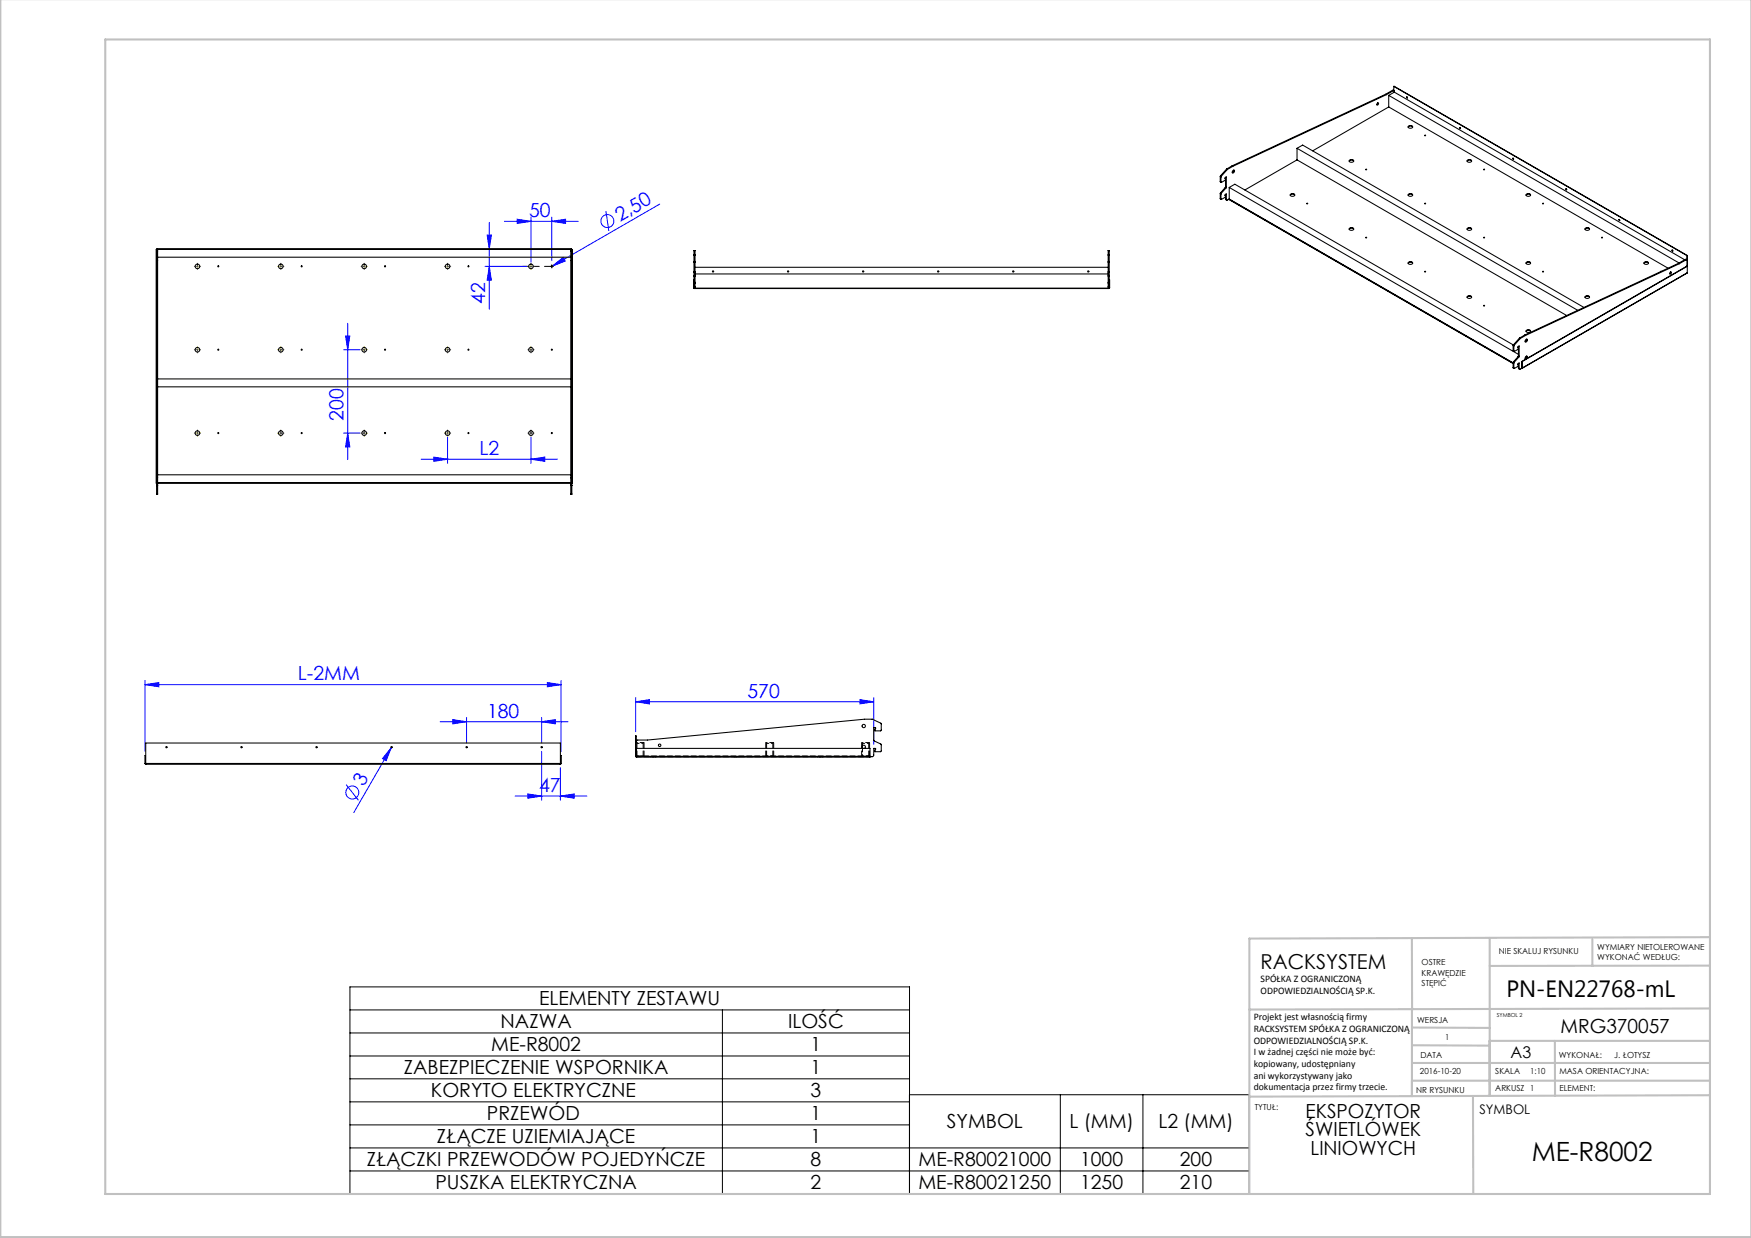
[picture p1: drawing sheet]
<svg xmlns="http://www.w3.org/2000/svg" width="420mm" height="297mm" viewBox="0 0 420 297" stroke-linecap="round" stroke-linejoin="round" font-family="sans-serif">
<g fill="none" stroke="#00f" stroke-width=".24">
<path d="M116.9 56.4h1l-.5 3.3zM117.4 53.4v20.8M121 53.1h17.7M124.1 52.6l3.3 .5-3.3 .5zM127.4 52.1v10.8M132.4 53.1l3.3-.5v1zM132.4 52.1v10.4M145.3 50.7l.7 4.7M158.2 49l-25.7 14.8M83.4 77.6v32.7M116.4 63.9h10M117.4 63.9l.5 3.3h-1z"/>
<path d="M132.5 63.8l2.6-2 .5 .8zM132.5 63.8l-.2 .2M82.4 83.9h4M82.9 80.6h1l-.5 3.3zM82.4 103.9h4M83.4 103.9l.5 3.3h-1zM101 110.2h32.7M104.1 109.7l3.3 .5-3.3 .5zM107.4 104.9v6.3M127.4 110.2l3.3-.5v1zM127.4 104.9v6.3M34.8 164.3l3.3-.6v1.1z"/>
<path d="M34.8 163.3v17M34.8 164.3h99.8M93.8 179.4l-1.2 3.1-.8-.5zM94 179.1l-9.1 15.8M105.6 173.1h30.7M108.6 172.6l3.3 .5-3.3 .6zM111.9 172.1v6.2M129.9 173.1l3.3-.5v1.1zM129.9 172.1v6.2M131.3 163.7l3.3 .6-3.3 .5zM134.6 163.3v17M152.5 168.4l3.3-.5v1z"/>
<path d="M152.5 167.4v8.1M152.5 168.4h57.1M206.3 167.9l3.3 .5-3.3 .5zM209.6 167.4v11.1M83 188.2l3 3.8M123.6 191h17.2M126.6 190.5l3.3 .5-3.3 .5zM129.9 180.3v11.7M134.4 191l3.3-.5v1zM134.4 184.2v7.8"/>
<circle cx="145.7" cy="53" r="1.56"/>
<circle cx="84.5" cy="190.1" r="1.56"/>
</g>
<g fill="none" stroke="#000" stroke-width=".24">
<path d="M132.1 63.9h.5M132.4 63.7v.5M83.9 242.3h134.3M83.9 247.8h134.3M83.9 253.3h134.3M83.9 258.8h134.3M173.3 242.3v44.1M83.9 275.4h215.7M83.9 264.3h134.3M83.9 269.9h134.3M218.1 262.6h81.5v23.8h-215.7v-49.6h134.3v49.6M254.3 262.6v23.8"/>
<path d="M274.1 262.6v23.8M83.9 280.9h215.7"/>
</g>
<path d="M132.4 63.7v-.2M132.4 64.2v.1M132.6 63.9h.1" fill="none" stroke="#000" stroke-width=".24" stroke-dasharray="15.2 1.3 1.3 1.3"/>
<path d="M132.1 63.9h-6.8" fill="none" stroke="#000" stroke-width=".24" stroke-dasharray="15.2 1.3 1.3 1.3" stroke-dashoffset="13.7"/>
<g fill="none" stroke="#808000" stroke-width=".24" stroke-dasharray="15.2 1.3 1.3 1.3">
<path d="M46.9 63.9h-.3M47.4 63.4v-.2M47.4 64.4v.3M47.9 63.9h.2M66.9 63.9h-.3M67.4 63.4v-.2M67.4 64.4v.3M67.9 63.9h.2M86.9 63.9h-.3M87.4 63.4v-.2M87.4 64.4v.3M87.9 63.9h.2"/>
<path d="M106.9 63.9h-.3M107.4 63.4v-.2M107.4 64.4v.3M107.9 63.9h.2M126.9 63.9h-.3M127.4 63.4v-.2M127.4 64.4v.3M127.9 63.9h.2M46.9 83.9h-.3M47.4 83.4v-.2M47.4 84.4v.3M47.9 83.9h.2"/>
<path d="M66.9 83.9h-.3M67.4 83.4v-.2M67.4 84.4v.3M67.9 83.9h.2M86.9 83.9h-.3M87.4 83.4v-.2M87.4 84.4v.3M87.9 83.9h.2M106.9 83.9h-.3M107.4 83.4v-.2M107.4 84.4v.3M107.9 83.9h.2"/>
<path d="M126.9 83.9h-.3M127.4 83.4v-.2M127.4 84.4v.3M127.9 83.9h.2M46.9 103.9h-.3M47.4 103.4v-.2M47.4 104.4v.3M47.9 103.9h.2M66.9 103.9h-.3M67.4 103.4v-.2M67.4 104.4v.3M67.9 103.9h.2"/>
<path d="M86.9 103.9h-.3M87.4 103.4v-.2M87.4 104.4v.3M87.9 103.9h.2M106.9 103.9h-.3M107.4 103.4v-.2M107.4 104.4v.3M107.9 103.9h.2M126.9 103.9h-.3M127.4 103.4v-.2M127.4 104.4v.3M127.9 103.9h.2"/>
</g>
<g fill="none" stroke="#808000" stroke-width=".24">
<path d="M47.1 63.9h.5M47.4 63.7v.5M67.1 63.9h.5M67.4 63.7v.5M87.1 63.9h.5M87.4 63.7v.5M107.1 63.9h.5M107.4 63.7v.5M127.1 63.9h.5M127.4 63.7v.5M47.1 83.9h.5M47.4 83.7v.5"/>
<path d="M67.1 83.9h.5M67.4 83.7v.5M87.1 83.9h.5M87.4 83.7v.5M107.1 83.9h.5M107.4 83.7v.5M127.1 83.9h.5M127.4 83.7v.5M47.1 103.9h.5M47.4 103.7v.5M67.1 103.9h.5M67.4 103.7v.5"/>
<path d="M87.1 103.9h.5M87.4 103.7v.5M107.1 103.9h.5M107.4 103.7v.5M127.1 103.9h.5M127.4 103.7v.5"/>
</g>
<g fill="none" stroke="#c0c0c0" stroke-width=".5">
<path d="M.1 -.1v296.9h419.9M25.2 9.5h385v276.9h-385zM338.7 225.2v37.8M357.3 225v37.9v-13.2M382 225.4v6.3M410.1 224.8l-110.4 .4v61.2M410.1 231.7h-52.8M338.7 259.3h71.5M338.7 255h71.5M338.7 250.8l18.6 .1M338.7 246.5l18.6 .1M357.3 249.7h52.9"/>
<path d="M373 249.7v13.2M410.1 241.9l-110.4 .3M353.3 262.9l.1 23.5M410.2 262.7l-110.5 .4"/>
</g>
<g fill="#00f">
<path d="M132.5 63.8l2.6-2 .5 .8z"/>
<path d="M93.8 179.4l-1.2 3.1-.8-.5z"/>
<path d="M152.5 168.4l3.3-.5v1zM206.3 167.9l3.3 .5-3.3 .5zM124.1 52.6l3.3 .5-3.3 .5zM132.4 53.1l3.3-.5v1zM34.8 164.3l3.3-.6v1.1zM131.3 163.7l3.3 .6-3.3 .5zM126.6 190.5l3.3 .5-3.3 .5zM134.4 191l3.3-.5v1z"/>
<path d="M108.6 172.6l3.3 .5-3.3 .6zM129.9 173.1l3.3-.5v1.1z"/>
<path d="M104.1 109.7l3.3 .5-3.3 .5zM127.4 110.2l3.3-.5v1z"/>
<path d="M82.9 80.6h1l-.5 3.3zM83.4 103.9l.5 3.3h-1zM116.9 56.4h1l-.5 3.3zM117.4 63.9l.5 3.3h-1z"/>
</g>
<g fill="none" stroke="#000" stroke-width=".25">
<path d="M295.5 39.8l.2 .1M295.5 39.8l-1.3 .7M295.7 39.9l-1.3 .7M311.1 35.6l67.3 38.8M311.1 38.4l64.7 37.3M311.1 35.6v2.8M311.1 35.6l1.4-.8 67.4 39M311.1 38.4l-12.5 7.2M323.6 38.7l.6-.3 .5 .3M323.7 38.5l.2-.2a.42 .42 0 0 1 .5 0 .42 .42 0 0 1 .1 .5l-.1 .1a.45 .45 0 0 1-.5 .1 .45 .45 0 0 1-.2-.5zM330.4 24.7h.1a.23 .23 0 0 1 .1 .3 .23 .23 0 0 1-.4 .1zM330.5 24.7h.1"/>
<path d="M330.5 24.7l-.3 .4M332.4 22.6l.1 .1M332.4 22.6l-36.9 17.2M332.5 22.7l-36.8 17.2M333.1 22.9l69.7 40.2M333.1 25.7l67 38.6M333.1 22.9v2.8M333.1 25.7l-18.2 10.5M334 21.7l.4 .1M334 21.7l.2 .1M334 21.7l-1.6 .9M334.2 21.8h.2v.3"/>
<path d="M334.2 21.8l-1.7 .9M334.3 20.7l70.3 40.6M334.3 20.7l70.4 40.6M334.3 20.7v1M334.4 22.1l69.7 40.2M334.4 22.1l-1.3 .8M337.4 23.3l.2 .2zM337.5 23.3l.1 .2M337.5 23.2v.1M337.8 30.5l.5-.3 .5 .3M337.8 30.3l.2-.1a.42 .42 0 0 1 .6-.1 .42 .42 0 0 1 .1 .6h-.1a.45 .45 0 0 1-.6 .1 .45 .45 0 0 1-.2-.5zM341.7 32.5h.3z"/>
<path d="M341.7 32.5h.2M350.2 30.6l.1 .3zM350.2 30.6l.1 .2M351.9 38.7l.5-.3 .6 .3M352 38.5l.2-.2a.42 .42 0 0 1 .5 0 .42 .42 0 0 1 .1 .5l-.1 .1a.45 .45 0 0 1-.5 .1 .45 .45 0 0 1-.2-.5zM362.9 37.9l.1 .3zM362.9 38l.2 .2M362.9 37.9v.1M37.6 59.9v56M37.6 59.8h99.5M37.8 59.8v.4M136.9 59.8v.4"/>
<path d="M137.2 59.9v56M292.7 43.6l.2 .2M292.7 47.6l.2 .2M292.7 43.6l.2 .1M292.7 47.6l.2 .1M292.7 42.4l.2 .1M292.7 42.4v1.2M292.7 46.4v1.2M292.7 46.4l.2 .1M292.8 42.2l-.1 .2M292.8 46.2l-.1 .2M292.8 42.2l.1 .1"/>
<path d="M292.8 46.2l.1 .2M292.9 42.5v1.2M292.9 46.5v1.2M292.9 42.3v.2M292.9 46.4v.1M293.9 45l.2 .1M293.9 45l-1.1 1.2M293.9 47l-.1-.2 .3-.3v1.3M293.9 47.3l-.9 .5-.1-.1M293.9 42.9l-.1-.2 .3-.3v2.5M293.9 43.2l-.9 .6-.1-.1M294 44.8l-.1 .2"/>
<path d="M294 47.7l.2 .3M294 42.5v2.3M294 46.6v1.1M294 44.8l.1 .1M294 47.7l.1 .1M294.1 45.1l-1.2 1.3M294.1 44.9v.2M294.2 40.6l.2 .1M294.2 40.6l-1.4 1.6M294.2 40.5v.1M294.2 40.5l.2 .1M294.4 40.7l-1.5 1.6"/>
<path d="M294.4 40.6v.1M294.7 47.8l68.2 39.4M294.8 47.8l68.1 39.3M294.8 47.7l-.5 .3-.2-.2M294.8 45l69.4 40M294.8 47.7l68.1 39.4M294.8 45v2.7M294.8 45l1.4-.8 66.8 38.6M295.8 40.9a.22 .22 0 0 1 .3 0 .22 .22 0 0 1 0 .3 .26 .26 0 0 1-.3 .3 .26 .26 0 0 1-.2-.2zM295.9 40.8l-.1 .4-.2 .2M309.5 46.8l.5-.3 .6 .3M309.5 46.6l.2-.1a.42 .42 0 0 1 .6 0 .42 .42 0 0 1 .1 .5l-.1 .1a.45 .45 0 0 1-.5 0 .45 .45 0 0 1-.3-.5z"/>
<path d="M313.4 48.8h.3zM313.4 48.9h.3M323.6 55l.6-.3 .5 .3M323.7 54.8l.2-.1a.42 .42 0 0 1 .5-.1 .42 .42 0 0 1 .1 .6h-.1a.45 .45 0 0 1-.5 .1 .45 .45 0 0 1-.2-.5zM327.6 57h.2zM327.6 40.6l.2 .1zM327.6 57h.2M327.6 40.7h.2M337.8 46.8l.5-.3 .5 .3M337.8 46.6l.2-.1a.42 .42 0 0 1 .6 0 .42 .42 0 0 1 .1 .5l-.1 .1a.45 .45 0 0 1-.6 0 .45 .45 0 0 1-.2-.5zM341.7 48.8h.3zM341.7 48.9h.2"/>
<path d="M351.9 55l.5-.3 .6 .3M352 54.8l.2-.1a.42 .42 0 0 1 .5-.1 .42 .42 0 0 1 .1 .6h-.1a.45 .45 0 0 1-.5 .1 .45 .45 0 0 1-.2-.5zM355.9 57h.2zM355.9 40.6l.2 .1zM355.9 57h.2M355.9 40.7h.2M366 46.8l.6-.3 .5 .3M366.1 46.6l.2-.1a.42 .42 0 0 1 .6 0 .42 .42 0 0 1 .1 .5l-.1 .1a.45 .45 0 0 1-.6 0 .45 .45 0 0 1-.2-.5zM370 48.8h.2zM370 48.9h.2M375.6 45.3l.2 .3zM375.7 45.3l.1 .2"/>
<path d="M380.2 55l.5-.3 .6 .3M380.2 54.8l.4-.2a.37 .37 0 0 1 .5 .1 .37 .37 0 0 1-.1 .5 .45 .45 0 0 1-.5 .1 .45 .45 0 0 1-.3-.5zM384.1 57h.3zM384.2 57h.2M388.3 52.6l.2 .3zM388.4 52.7l.1 .2M388.4 52.6v.1M401.1 60l.1 .3zM401.1 60l.1 .2M37.6 60.2v-.4h99.6v.4M37.6 62.5h.2M37.6 60.2v56.2"/>
<path d="M37.6 60.2h.2M37.8 61.7h99.1M37.8 60.2v56.2M136.9 62.5h.3M136.9 60.2h.3M136.9 60.2v56.2M137.2 60.2v56.2M166.4 69l.2 .2M166.4 69h.1M166.5 61.1v.2M166.5 62.7v.2M166.5 66.1v.2"/>
<path d="M166.5 67.7v.2M166.5 65.2v.1M166.5 68.7v.4h99.6v-.4M166.5 60.1h.1M166.5 61.1h.2M166.5 61.3h.2M166.5 62.7h.2M166.5 62.9h.2M166.5 60.1v1M166.5 61.3v1.4M166.5 62.9v2.3M166.5 65.3v.8"/>
<path d="M166.5 66.3v1.4M166.5 67.9v.8M166.5 66.1h.2M166.5 66.3h.2M166.5 67.7h.2M166.5 67.9h.2M166.5 60.1h.2M166.5 65.3h.2M166.5 65.2h.2M166.5 68.7h.2M166.5 67.1l-.1 1.9M166.6 69.1v.1"/>
<path d="M166.6 69.2h99.4M166.7 61.1v.2M166.7 62.7v.2M166.7 66.1v.2M166.7 67.7v.2M166.7 65.2v.1M166.7 68.7v.4M166.7 60.1h.1M166.7 65.7h99.1M166.7 60.1v1M166.7 61.3v1.4M166.7 62.9v2.3"/>
<path d="M166.7 65.3v.8M166.7 66.3v1.4M166.7 67.9v.8M166.7 64.1h99.1M265.8 61.1v.2M265.8 62.7v.2M265.8 66.1v.2M265.8 67.7v.2M265.8 65.2v.1M265.8 68.7v.4M265.8 60.1h.1M265.8 61.1h.3"/>
<path d="M265.8 61.3h.3M265.8 62.7h.3M265.8 62.9h.3M265.8 66.1h.3M265.8 66.3h.3M265.8 67.7h.3M265.8 67.9h.3M265.8 60.1h.3M265.8 65.3h.3M265.8 65.2h.3M265.8 68.7h.3M265.8 60.1v1"/>
<path d="M265.8 61.3v1.4M265.8 62.9v2.3M265.8 65.3v.8M265.8 66.3v1.4M265.8 67.9v.8M266 69.1v.1M266.1 61.1v.2M266.1 62.7v.2M266.1 66.1v.2M266.1 67.7v.2M266.1 65.2v.1M266.1 60.1h.1"/>
<path d="M266.1 60.1v1M266.1 61.3v1.4M266.1 62.9v2.3M266.1 65.3v.8M266.1 66.3v1.4M266.1 67.9v.8M266.1 69h.1M266.1 67.1l.1 1.9M266.2 69l-.2 .2M337.8 63.2l.5-.3 .5 .3M337.8 63l.2-.2a.42 .42 0 0 1 .6 0 .42 .42 0 0 1 .1 .5l-.1 .1a.45 .45 0 0 1-.6 0 .45 .45 0 0 1-.2-.4zM341.7 65.1l.3 .1z"/>
<path d="M341.7 65.2h.2M351.9 71.3l.5-.3 .6 .3M352 71.1l.2-.1a.42 .42 0 0 1 .5-.1 .42 .42 0 0 1 .1 .6l-.1 .1a.45 .45 0 0 1-.5 0 .45 .45 0 0 1-.2-.5zM355.9 73.3h.2zM355.9 73.4h.2M366 79.5l.6-.3 .5 .3M366 63.2l.6-.3 .5 .3M366.1 79.3l.2-.1a.42 .42 0 0 1 .6-.1 .42 .42 0 0 1 .1 .6h-.1a.45 .45 0 0 1-.6 .1 .45 .45 0 0 1-.2-.5zM366.1 63l.2-.2a.42 .42 0 0 1 .6 0 .42 .42 0 0 1 .1 .5l-.1 .1a.45 .45 0 0 1-.6 0 .45 .45 0 0 1-.2-.4zM370 65.1l.2 .1zM370 65.2h.2M380.2 71.3l.5-.3 .6 .3"/>
<path d="M380.2 71.1l.3-.1a.42 .42 0 0 1 .5-.1 .42 .42 0 0 1 .1 .6l-.2 .1a.42 .42 0 0 1-.5 0 .42 .42 0 0 1-.2-.5zM394.3 63.2l.6-.3 .5 .3M394.4 63l.2-.2a.42 .42 0 0 1 .6 0 .42 .42 0 0 1 .1 .5l-.2 .1a.45 .45 0 0 1-.5 0 .45 .45 0 0 1-.2-.4zM398.5 65.1l-.2 .1M400.6 65.4l.1-.2a.23 .23 0 0 1 .2 .4 .23 .23 0 0 1-.4 0zM400.7 65.2l-.2 .5M402.6 63.2l.2 .1M402.6 63.2l-36.8 17.2M402.8 63.3l-36.9 17.2M404.2 62.2l.4 .1M404.2 62.2l.2 .1M404.2 62.2l-1.6 1"/>
<path d="M404.4 62.3l.3 .2M404.4 62.3l-1.6 1M404.6 61.3v1M404.7 65.4l-39.6 23M404.7 61.3v4.1M404.7 65.4l-39.6 22.9M404.7 61.3h-.1M37.8 90.9h99.1M37.8 92.8h99.1M362.9 84.1l.3 .2M362.9 88.2l.3 .2M362.9 82.9l.2 .1"/>
<path d="M362.9 87l.2 .1M362.9 84.1l.2 .1M362.9 82.9v1.2M362.9 87v1.2M362.9 88.2l.2 .1M363 82.7l-.1 .2M363 86.8l-.1 .2M363 82.7l.2 .1M363 86.8l.2 .1M363.1 83v1.2M363.1 87.1v1.2M363.2 82.8l-.1 .2"/>
<path d="M363.2 86.9l-.1 .2M364.1 87.9l.1 .1M364.1 85.6l.2 .1M364.1 85.6l-1.1 1.2M364.2 87.8l-.1-.4 .3-.3v1.3M364.2 87.8l-1 .6-.1-.1M364.2 83.4l-.1-.1 .3-.3v2.5M364.2 83.4v.4l-1 .5-.1-.1M364.2 87.8h.1M364.2 83.4v.1M364.2 87.8v.1M364.2 85.4l-.1 .2"/>
<path d="M364.2 88.3l.3 .3M364.2 85.4l.2 .1M364.2 88.3l.2 .1M364.2 83.1v2.3M364.2 87.2v1.1M364.3 85.7l-1.1 1.2M364.4 85.5l-.1 .2M364.4 81.1l.2 .1M364.4 81.1l-1.4 1.6M364.5 81.1h-.1M364.5 81.1l.2 .1M364.6 81.2l-1.4 1.6"/>
<path d="M364.7 81.2h-.1M365 88.4h.1M365 88.3l-.4 .3-.2-.2M365 86.7l.1 1.6M365 86.7l39.7-22.8-39.6 22.8M365 86.7h.1M365.1 88.3l-.1 .1M365.1 86.7v1.6M365.8 80.4l.1 .1M365.8 80.4l-1.3 .7M365.9 80.5l-1.2 .7M366 81.4a.22 .22 0 0 1 .4 0 .22 .22 0 0 1-.1 .4 .26 .26 0 0 1-.2 .3 .26 .26 0 0 1-.3-.3z"/>
<path d="M366.1 85.8l.1-.4-.1 .4-.3 .3M366.2 81.4l-.1 .4-.3 .2M366.2 86a.29 .29 0 0 0 .2-.3 .29 .29 0 0 0-.3-.2l-.2 .1a.31 .31 0 0 0-.1 .3 .31 .31 0 0 0 .2 .3M37.6 116.4v.1M37.6 118.5h.2M37.6 114.6h.2M37.6 116.5v2M37.6 116.4h.2M37.6 116.5h.2M37.8 116.4v.1M37.8 113.9h99.1M37.8 115.8h99.1"/>
<path d="M37.8 116.5v2M37.8 115.9h99.1M136.9 116.4v.1M136.9 118.5h.3M136.9 114.6h.3M136.9 116.4h.3M136.9 116.5h.3M136.9 116.5v2M137.2 116.4v.1M137.2 116.5v2M152.6 177.9l.4-.4h2.3l52.1-5h1.8l2.2 1.1-.1 1.7h-1.4l.1-.6-.4-.2v3.1l1.7 1 .1 1.5-.2 .2h-1.3l.1-.6-.4-.2-.1 1.8-.2 .2h-.6M206.9 178.9v.5"/>
<path d="M207 179.5a.4 .4 0 0 1-.1-.6 .4 .4 0 0 1 .6 0 .4 .4 0 0 1-.2 .6M34.8 183.2l.2 .2M34.8 183.2h.1M34.8 183.2v-1.9l.1 1.9M34.9 183.2l.1 .1M35 183.2v.2M35 183.2h99.4M35 183.2v-4.9h99.4v4.9M35 183.4h99.4M134.4 183.2v.2M134.5 183.2l-.1 .1M134.5 183.2h.1"/>
<path d="M134.5 183.2v-1.9l.1 1.9M134.6 183.2l-.2 .2M152.5 181.4l.2 .2M152.5 181.4v-4.9l.1 4.9M152.5 181.4h.1M152.6 181.1v.3M152.6 181.4l.1 .1M152.6 181.4l.1 .2M152.6 181.4v-1.9h56.1v1.9M152.6 181.4h56.1M208.7 181.4v.2h-56"/>
<circle cx="47.4" cy="63.9" r=".55"/>
<circle cx="52.4" cy="63.9" r=".13"/>
<circle cx="67.4" cy="63.9" r=".55"/>
<circle cx="72.4" cy="63.9" r=".13"/>
<circle cx="87.4" cy="63.9" r=".55"/>
<circle cx="92.4" cy="63.9" r=".13"/>
<circle cx="107.4" cy="63.9" r=".55"/>
<circle cx="112.4" cy="63.9" r=".13"/>
<circle cx="127.4" cy="63.9" r=".55"/>
<circle cx="132.4" cy="63.9" r=".13"/>
<circle cx="171" cy="65.1" r=".15"/>
<circle cx="189" cy="65.1" r=".15"/>
<circle cx="207" cy="65.1" r=".15"/>
<circle cx="225" cy="65.1" r=".15"/>
<circle cx="243" cy="65.1" r=".15"/>
<circle cx="261" cy="65.1" r=".15"/>
<circle cx="47.4" cy="83.9" r=".55"/>
<circle cx="52.4" cy="83.9" r=".13"/>
<circle cx="67.4" cy="83.9" r=".55"/>
<circle cx="72.4" cy="83.9" r=".13"/>
<circle cx="87.4" cy="83.9" r=".55"/>
<circle cx="92.4" cy="83.9" r=".13"/>
<circle cx="107.4" cy="83.9" r=".55"/>
<circle cx="112.4" cy="83.9" r=".13"/>
<circle cx="127.4" cy="83.9" r=".55"/>
<circle cx="132.4" cy="83.9" r=".13"/>
<circle cx="47.4" cy="103.9" r=".55"/>
<circle cx="52.4" cy="103.9" r=".13"/>
<circle cx="67.4" cy="103.9" r=".55"/>
<circle cx="72.4" cy="103.9" r=".13"/>
<circle cx="87.4" cy="103.9" r=".55"/>
<circle cx="92.4" cy="103.9" r=".13"/>
<circle cx="107.4" cy="103.9" r=".55"/>
<circle cx="112.4" cy="103.9" r=".13"/>
<circle cx="127.4" cy="103.9" r=".55"/>
<circle cx="132.4" cy="103.9" r=".13"/>
<circle cx="39.9" cy="179.3" r=".15"/>
<circle cx="57.9" cy="179.3" r=".15"/>
<circle cx="75.9" cy="179.3" r=".15"/>
<circle cx="93.9" cy="179.3" r=".15"/>
<circle cx="111.9" cy="179.3" r=".15"/>
<circle cx="129.9" cy="179.3" r=".15"/>
<circle cx="158.2" cy="178.8" r=".3"/>
<circle cx="207.2" cy="174.2" r=".4"/>
</g>
<path d="M152.8 178.3h1.5M183.9 178.3h1.5M206.9 178.3h1.5M154.3 181.3h-1.5M185.4 181.3h-1.5M208.4 181.3h-1.5" fill="none" stroke="#000" stroke-width=".24" stroke-dasharray="1.3 .6" stroke-dashoffset=".8"/>
<path d="M154.3 178.3v3M185.4 178.3v3M208.4 178.3v3M152.8 181.3v-3M183.9 181.3v-3" fill="none" stroke="#000" stroke-width=".24" stroke-dasharray="1.3 .6" stroke-dashoffset=".1"/>
<path d="M152.6 178.1h1.9M183.7 178.1h1.9M206.7 178.1h1.9M206.9 181.3v-1.9" fill="none" stroke="#000" stroke-width=".24" stroke-dasharray="1.3 .6" stroke-dashoffset="1"/>
<g fill="none" stroke="#000" stroke-width=".24" stroke-dasharray="1.3 .6">
<path d="M152.5 177.7h.1M152.6 177.4h-.1M206.9 178.9v-.6M207.3 179.5h-.3M152.6 181.5v-.1M152.7 181.5h.1M152.7 181.5h-.1M152.7 181.5l-.1-.1M152.7 181.5v.1M153 181.5l-.4-.1M153 181.5h-.3M156.1 181.5v.1"/>
<path d="M156.6 181.5v.1M156.8 181.6v-.1M157.2 181.6v-.1M176.1 181.5v.1M176.6 181.5v.1M176.8 181.6v-.1M177.2 181.6v-.1M196.1 181.5v.1M196.6 181.5v.1M196.8 181.6v-.1M197.2 181.6v-.1"/>
</g>
<path d="M154.5 178.1v3.4M185.6 178.1v3.4M208.6 178.1v3.4M183.7 181.5v-3.4M206.7 181.5v-3.4" fill="none" stroke="#000" stroke-width=".24" stroke-dasharray="1.3 .6" stroke-dashoffset="-.1"/>
<path d="M208.7 181.5h-55.7" fill="none" stroke="#000" stroke-width=".24" stroke-dasharray="1.3 .6" stroke-dashoffset=".4"/>
<path d="M152.6 181.4h56.1M208.7 181.4h-56.1" fill="none" stroke="#000" stroke-width=".24" stroke-dasharray="1.3 .6" stroke-dashoffset=".2"/>
<text font-size="6.3" x="367.4" y="278.5">ME-R8002</text>
<text font-size="5.6" x="361.3" y="239.1">PN-EN22768-mL</text>
<text font-size="4.9" x="302.4" y="232.4">RACKSYSTEM</text>
<g font-size="4.7" fill="#00f">
<text x="126.9" y="52.1">50</text>
<text x="148.8" y="53.2" transform="rotate(-30 148.8 53.2)">2,50</text>
<text x="116.3" y="72.9" transform="rotate(-90 116.3 72.9)">42</text>
<text x="82.4" y="100.9" transform="rotate(-90 82.4 100.9)">200</text>
<text x="115" y="109.2">L2</text>
<text x="71.5" y="163.2">L-2MM</text>
<text x="179.3" y="167.3">570</text>
<text x="116.8" y="172.1">180</text>
<text x="87.3" y="188.8" transform="rotate(-60 87.3 188.8)">3</text>
<text x="129.3" y="190">47</text>
</g>
<g font-size="4.7">
<text x="129.3" y="241.2">ELEMENTY ZESTAWU</text>
<text x="120.1" y="246.7">NAZWA</text>
<text x="189" y="246.7">ILOŚĆ</text>
<text x="374.3" y="247.8">MRG370057</text>
<text x="96.9" y="257.8">ZABEZPIECZENIE WSPORNIKA</text>
<text x="117.8" y="252.2">ME-R8002</text>
<text x="194.4" y="252.2">1</text>
<text x="194.4" y="257.8">1</text>
<text x="103.3" y="263.3">KORYTO ELEKTRYCZNE</text>
<text x="194.4" y="263.3">3</text>
<text x="116.8" y="268.8">PRZEWÓD</text>
<text x="194.4" y="268.8">1</text>
<text x="313.2" y="268.1">EKSPOZYTOR</text>
<text x="104.8" y="274.3">ZŁĄCZE UZIEMIAJĄCE</text>
<text x="194.4" y="274.3">1</text>
<text x="227.1" y="270.7">SYMBOL</text>
<text x="256.5" y="270.7">L (MM)</text>
<text x="277.9" y="270.7">L2 (MM)</text>
<text x="313.2" y="272.6">ŚWIETLÓWEK</text>
<text x="88" y="279.8">ZŁĄCZKI PRZEWODÓW POJEDYŃCZE</text>
<text x="194.4" y="279.8">8</text>
<text x="220.3" y="279.8">ME-R80021000</text>
<text x="259.1" y="279.8">1000</text>
<text x="283" y="279.8">200</text>
<text x="314.4" y="277.1">LINIOWYCH</text>
<text x="104.4" y="285.4">PUSZKA ELEKTRYCZNA</text>
<text x="194.4" y="285.4">2</text>
<text x="220.3" y="285.4">ME-R80021250</text>
<text x="259.1" y="285.4">1250</text>
<text x="283" y="285.4">210</text>
</g>
<text font-size="3.9" x="362.3" y="253.8">A3</text>
<text font-size="3.2" x="354.9" y="267.2">SYMBOL</text>
<g font-size="2.4">
<text x="302.4" y="235.6">SPÓŁKA Z OGRANICZONĄ</text>
<text x="302.4" y="238.4">ODPOWIEDZIALNOŚCIĄ SP.K.</text>
<text x="300.7" y="244.7">Projekt jest własnością firmy</text>
<text x="300.7" y="247.5">RACKSYSTEM SPÓŁKA Z OGRANICZONĄ</text>
<text x="300.7" y="250.3">ODPOWIEDZIALNOŚCIĄ SP.K.</text>
<text x="300.7" y="253.1">I w żadnej części nie może być:</text>
<text x="300.7" y="256">kopiowany, udostępniany</text>
<text x="300.7" y="258.8">ani wykorzystywany jako</text>
<text x="300.7" y="261.6">dokumentacja przez firmy trzecie.</text>
</g>
<g font-size="2">
<text x="383.1" y="227.9">WYMIARY NIETOLEROWANE</text>
<text x="341" y="231.6">OSTRE</text>
<text x="359.5" y="228.9">NIE SKALUJ RYSUNKU</text>
<text x="383.1" y="230.4">WYKONAĆ WEDŁUG:</text>
<text x="341" y="234.1">KRAWĘDZIE</text>
<text x="341" y="236.6">STĘPIĆ</text>
<text x="339.9" y="245.4">WERSJA</text>
<text x="346.6" y="249.5">1</text>
<text x="340.6" y="257.7">2016-10-20</text>
<text x="340.7" y="253.8">DATA</text>
<text x="358.7" y="257.7">SKALA</text>
<text x="367" y="257.7">1:10</text>
<text x="373.9" y="253.8">WYKONAŁ:</text>
<text x="374.1" y="257.7">MASA ORIENTACYJNA:</text>
<text x="387.2" y="253.8">J. ŁOTYSZ</text>
<text x="339.7" y="262.3">NR RYSUNKU</text>
<text x="358.7" y="261.7">ARKUSZ 1</text>
<text x="374.1" y="261.7">ELEMENT:</text>
<text x="301" y="266.4">TYTUŁ:</text>
</g>
<text font-size="1.3" x="359" y="244">SYMBOL 2</text>
</svg>
